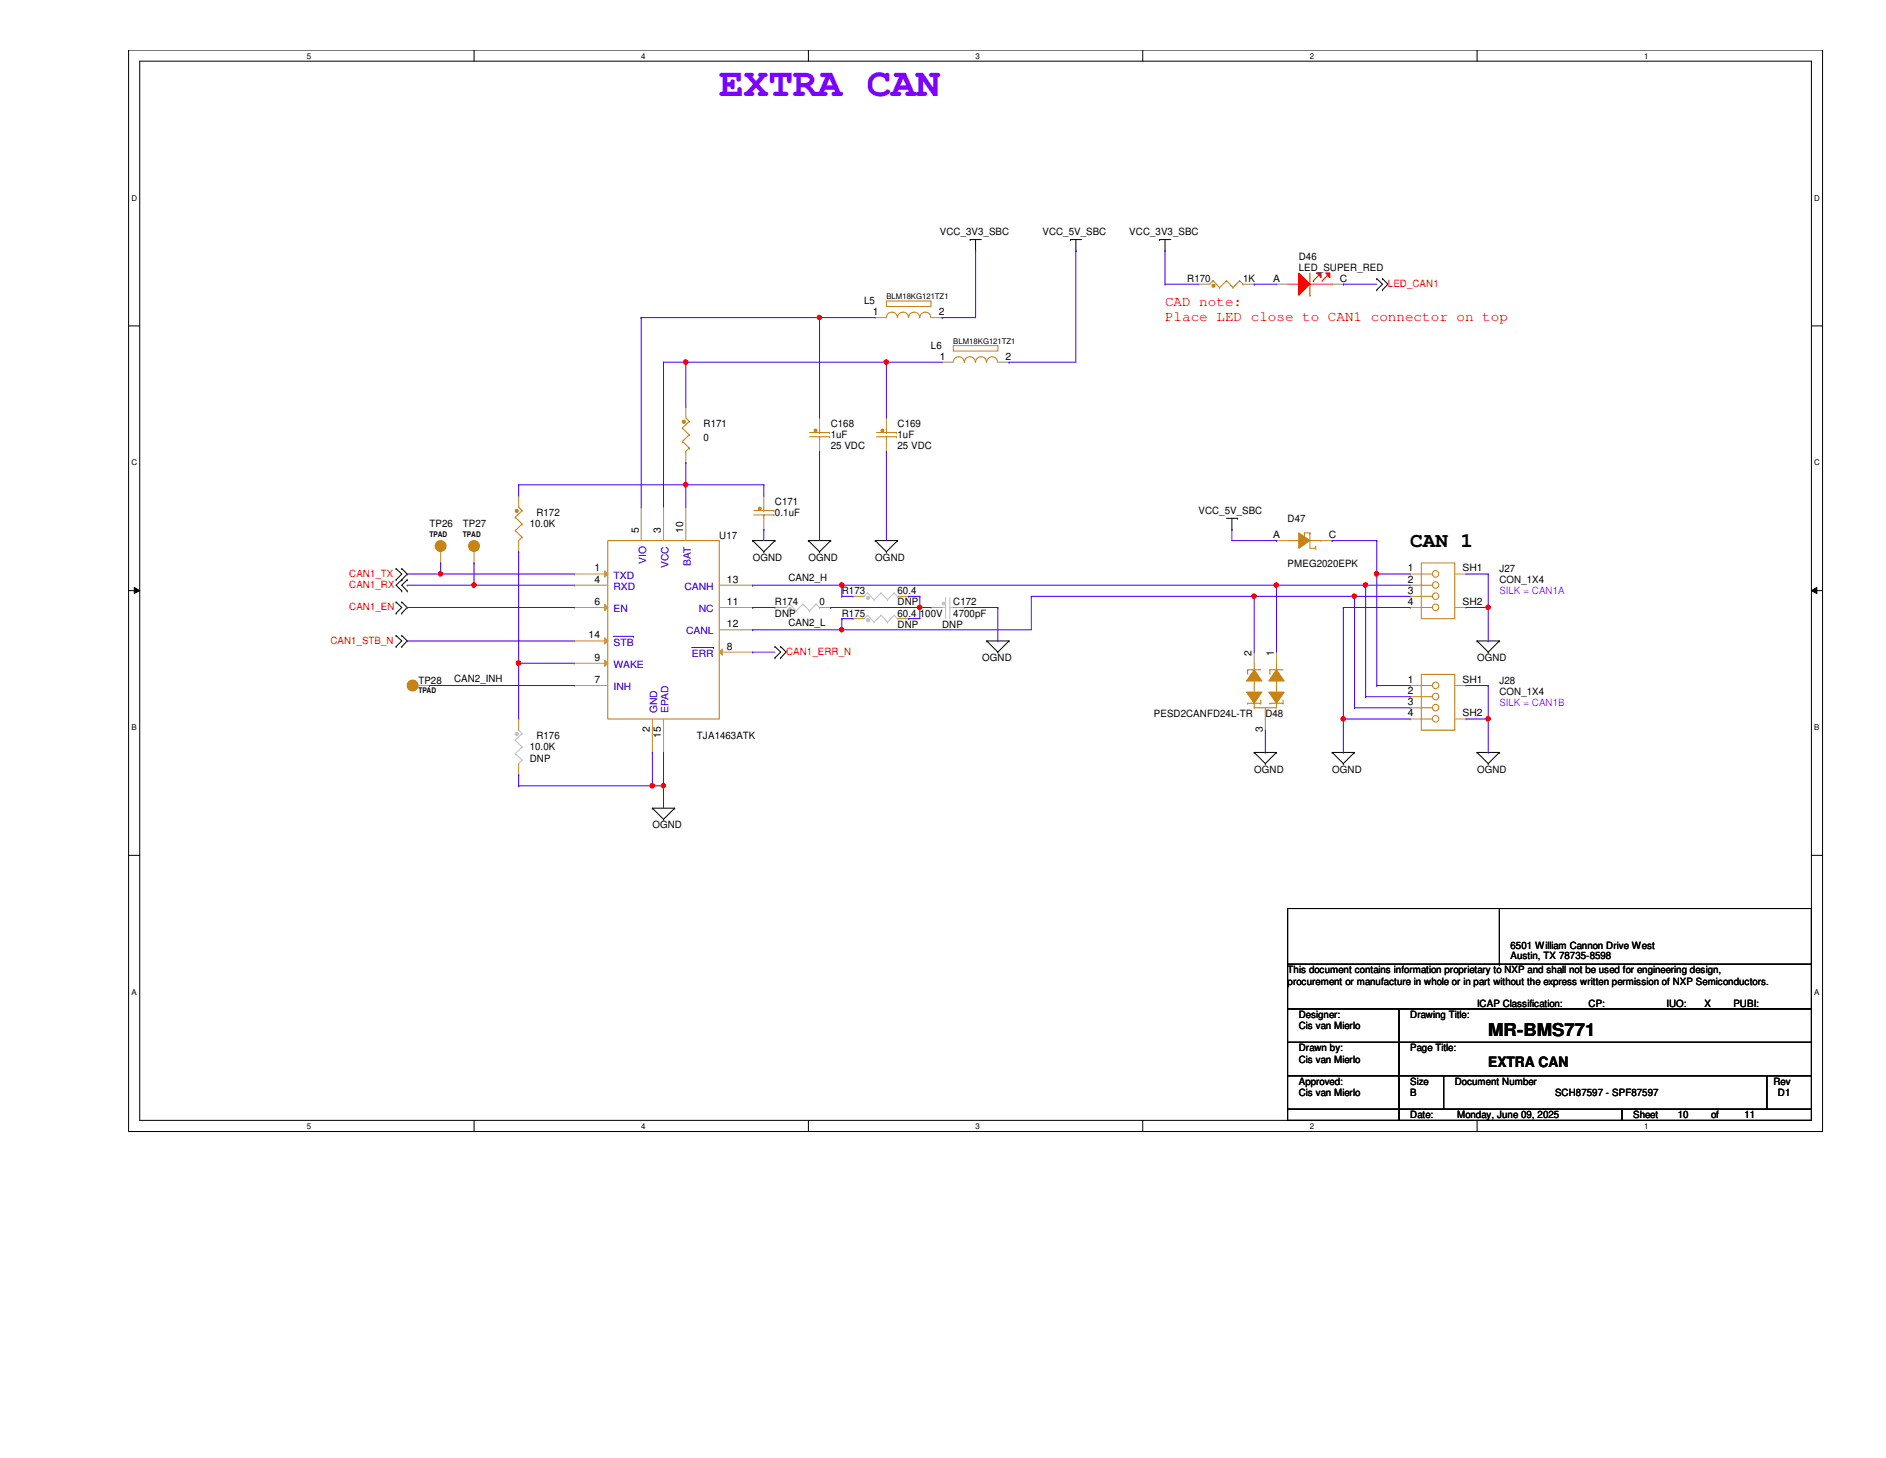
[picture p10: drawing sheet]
<svg xmlns="http://www.w3.org/2000/svg" width="279mm" height="216mm" viewBox="0 0 279 216" stroke-linecap="round" stroke-linejoin="round" font-family="sans-serif">
<path d="M19.1 7.4h250.9v160.2h-250.9zM20.7 9.1h247.7v156.8h-247.7z" fill="none" stroke="#000" stroke-width=".15"/>
<g fill="#fff">
<path d="M45.5 7.6h.6v1.3h-.6z"/>
<path d="M45.5 166.1h.6v1.3h-.6z"/>
</g>
<path d="M70.2 7.4v1.7M70.2 165.9v1.7" fill="none" stroke="#000" stroke-width=".15"/>
<g fill="#fff">
<path d="M95 7.6h.6v1.3h-.6z"/>
<path d="M95 166.1h.6v1.3h-.6z"/>
</g>
<path d="M119.8 7.4v1.7M119.8 165.9v1.7" fill="none" stroke="#000" stroke-width=".15"/>
<g fill="#fff">
<path d="M144.5 7.6h.6v1.3h-.6z"/>
<path d="M144.5 166.1h.6v1.3h-.6z"/>
</g>
<path d="M169.3 7.4v1.7M169.3 165.9v1.7" fill="none" stroke="#000" stroke-width=".15"/>
<g fill="#fff">
<path d="M194.1 7.6h.5v1.3h-.5z"/>
<path d="M194.1 166.1h.5v1.3h-.5z"/>
</g>
<path d="M218.8 7.4v1.7M218.8 165.9v1.7" fill="none" stroke="#000" stroke-width=".15"/>
<g fill="#fff">
<path d="M243.6 7.6h.6v1.3h-.6z"/>
<path d="M243.6 166.1h.6v1.3h-.6z"/>
<path d="M19.5 28.7h.8v1.3h-.8z"/>
<path d="M268.8 28.7h.8v1.3h-.8z"/>
<path d="M19.5 67.9h.8v1.3h-.8z"/>
<path d="M268.8 67.9h.8v1.3h-.8z"/>
</g>
<path d="M19.1 48.3h1.6M268.4 48.3h1.6" fill="none" stroke="#000" stroke-width=".15"/>
<g fill="#fff">
<path d="M19.5 107.1h.7v1.3h-.7z"/>
<path d="M268.8 107.1h.7v1.3h-.7z"/>
</g>
<path d="M19.1 87.5h1.6M19.9 87l.8 .5-.8 .4zM268.4 87.5l.8-.5v.9zM268.4 87.5h1.6" fill="none" stroke="#000" stroke-width=".15"/>
<path d="M19.9 87l.8 .5-.8 .4zM268.4 87.5l.8-.5v.9z" fill="#000"/>
<g fill="#fff">
<path d="M19.5 146.3h.7v1.3h-.7z"/>
<path d="M268.8 146.3h.7v1.3h-.7z"/>
</g>
<g fill="none" stroke="#000" stroke-width=".15">
<path d="M143.7 35.5h.1M143.7 35.5h1.7M144.5 37.1h.1M144.5 35.5v1.6M158.6 35.5h.1M158.6 35.5h1.6M159.4 37.1h.1M159.4 35.5v1.6M171.8 35.5h.1M171.8 35.5h1.6M172.6 37.1h.1M172.6 35.5v1.6"/>
<path d="M204 41.3h.1M204 42.9h.1M204 41.3l.8 .8-.8 .8M204.8 41.3h.1M204.8 42.9h.1M204.8 41.3l.8 .8-.8 .8M181.7 76.7h1.6M182.5 78.4h.1M182.5 76.7v1.7M183.3 76.7h.1M58.7 89.2h.1M58.7 90.8h.1"/>
<path d="M58.7 94.1h.1M58.7 95.8h.1M58.7 84.2h.1M58.7 85.9h.1M58.7 89.2l.8 .8-.8 .8M58.7 94.1l.8 .8-.8 .9M58.7 84.2l.8 .8-.8 .9M59.5 90.8h.1M59.5 89.2h.1M59.5 87.5h.1M59.5 85.9h.1M59.5 95.8h.1"/>
<path d="M59.5 94.1h.1M59.5 84.2h.1M59.5 89.2l.8 .8-.8 .8M59.5 85.9l-.8 .8 .8 .8M59.5 94.1l.8 .8-.8 .9M59.5 84.2l.8 .8-.8 .9M60.3 87.5h.1M60.3 85.9h.1M60.3 85.9l-.8 .8 .8 .8M111.5 80.1h.1M111.5 80.1h3.3M111.5 80.1l1.7 1.6"/>
<path d="M113.2 81.7h.1M114.8 80.1h.1M114.8 95.8h.1M114.8 97.4h.1M114.8 80.1l-1.6 1.6M114.8 95.8l.9 .8-.9 .8M115.7 95.8h.1M115.7 97.4h.1M115.7 95.8l.8 .8-.8 .8M119.8 80.1h.1M119.8 80.1h3.3M119.8 80.1l1.6 1.6"/>
<path d="M121.4 81.7h.1M123.1 80.1h.1M123.1 80.1l-1.7 1.6M129.7 80.1h.1M129.7 80.1h3.3M129.7 80.1l1.6 1.6M131.3 81.7h.1M133 80.1h.1M133 80.1l-1.7 1.6M146.2 94.9h.1M146.2 94.9h3.3M146.2 94.9l1.6 1.7"/>
<path d="M147.8 96.6h.1M149.5 94.9h.1M149.5 94.9l-1.7 1.7M218.8 94.9h.1M218.8 94.9h3.3M218.8 94.9l1.7 1.7M220.5 96.6h.1M222.1 94.9h.1M222.1 94.9l-1.6 1.7M96.6 119.7h.1M96.6 119.7h3.3M96.6 119.7l1.7 1.6"/>
<path d="M99.9 119.7h.1M99.9 119.7l-1.6 1.6M185.8 111.4h.1M185.8 111.4h3.3M185.8 111.4l1.7 1.7M187.5 113.1h.1M189.1 111.4h.1M189.1 111.4l-1.6 1.7M197.4 111.4h.1M197.4 111.4h3.3M197.4 111.4l1.6 1.7M199 113.1h.1"/>
<path d="M200.7 111.4h.1M200.7 111.4l-1.7 1.7M218.8 111.4h.1M218.8 111.4h3.3M218.8 111.4l1.7 1.7M220.5 113.1h.1M222.1 111.4h.1M222.1 111.4l-1.6 1.7M19.1 126.7h1.6M98.3 121.3h.1M190.8 134.5h77.6v8.3h-77.6zM222.1 134.5v8.3"/>
<path d="M268.4 126.7h1.6M190.8 149.4h16.5v4.9h-16.5zM190.8 154.3h16.5v5h-16.5zM190.8 159.3h16.5v5h-16.5zM190.8 142.8h77.6v6.6h-77.6zM207.3 149.4h61.1v4.9h-61.1zM207.3 154.3h61.1v5h-61.1zM207.3 159.3h6.6v5h-6.6zM213.9 159.3h47.8v5h-47.8zM222.1 142.8h.1M261.7 159.3h6.7v5h-6.7zM190.8 164.3h16.5v1.6h-16.5z"/>
<path d="M207.3 164.3h33v1.6h-33zM240.3 164.3h28.1v1.6h-28.1z"/>
</g>
<path d="M193.3 78.9h.1M193.3 78.9h.8M194.1 78.9h.1M194.1 78.9v2.3h.8M190.8 80.1h1.6M192.4 80.1h.1M194.1 80.1h1.6M194.9 81.2h.1M195.7 80.1h.1" fill="none" stroke="#cc8006" stroke-width=".15"/>
<path d="M192.4 78.9l1.7 1.2-1.7 1.1z" fill-rule="evenodd" fill="#cc8006"/>
<path d="M192.4 78.9l1.7 1.2-1.7 1.1zM193.3 79.2h.1M193.3 78.9v.3M194.9 80.9h.1M194.9 80.9v.3" fill="none" stroke="#cc8006" stroke-width=".15"/>
<path d="M189.1 80.1h.1M189.1 80.1h1.7M195.7 80.1h1.7M197.4 80.1h.1" fill="none" stroke="#a84" stroke-width=".15"/>
<path d="M117 89.4h.1M117 89.4l-.5 .6M117 89.4l.9 1.1M117.9 90.5h.1M119 89.4h.1M119 89.4l-1.1 1.1M119 89.4l.9 1.1M119.9 90.5h.1M120.9 89.4h.1M120.9 89.4l-1 1.1M120.9 89.4l.5 .6M121.4 90h.1" fill="none" stroke="#c0c0c0" stroke-width=".15"/>
<path d="M116.9 90h.3l.1 .2-.1 .1-.2 .1-.1-.1z" fill-rule="evenodd" fill="#c0c0c0"/>
<path d="M116.9 90h.3l.1 .2-.1 .1-.2 .1-.1-.1z" fill="none" stroke="#c0c0c0" stroke-width=".15"/>
<path d="M114.8 90h.1M114.8 90h1.7M121.4 90h1.7M123.1 90h.1" fill="none" stroke="#a84" stroke-width=".15"/>
<path d="M129.8 64.7h3M129.8 64h3M131.3 64.7h.1M131.3 64.7v.5M132.8 64.7h.1M132.8 64h.1" fill="none" stroke="#cc8006" stroke-width=".15"/>
<path d="M130.6 63.6h.3v.2v.1l-.2 .1-.1-.1z" fill-rule="evenodd" fill="#cc8006"/>
<g fill="none" stroke="#cc8006" stroke-width=".15">
<path d="M130.6 63.6h.3v.2v.1l-.2 .1-.1-.1zM131.3 64h.1M131.3 63.5v.5M210.6 99.9h4.9v8.2h-4.9zM210.6 101.5h1.6M210.6 103.2h1.6M210.6 104.8h1.6M210.6 106.5h1.6M212.2 101.5h.1M212.2 103.2h.1M212.2 104.8h.1M212.2 106.5h.1"/>
<circle cx="212.7" cy="101.5" r=".48"/>
<circle cx="212.7" cy="103.1" r=".48"/>
<circle cx="212.7" cy="104.8" r=".48"/>
<circle cx="212.7" cy="106.4" r=".48"/>
</g>
<g fill="none" stroke="#a84" stroke-width=".15">
<path d="M131.3 61.9h.1M131.3 66.8h.1M131.3 61.9v1.6M131.3 65.2v1.6M208.9 101.5h.1M208.9 103.2h.1M208.9 104.8h.1M208.9 106.5h.1M208.9 101.5h1.7M208.9 103.2h1.7M208.9 104.8h1.7M208.9 106.5h1.7"/>
<path d="M215.5 101.5h1.7M215.5 106.5h1.7M217.2 101.5h.1M217.2 106.5h.1"/>
</g>
<path d="M76.3 109.6h.1M76.3 111.6h.1M76.3 109.6l1 1M76.3 111.6l1 1M76.8 113.1h.1M76.8 108.1l.5 .5M77.3 108.6h.1M77.3 110.6h.1M77.3 112.6h.1M77.3 108.6l-1 1M77.3 110.6l-1 1M77.3 112.6l-.5 .5" fill="none" stroke="#c0c0c0" stroke-width=".15"/>
<path d="M76.4 108.5h.3l.1 .2-.1 .1-.2 .1-.1-.1z" fill-rule="evenodd" fill="#c0c0c0"/>
<path d="M76.4 108.5h.3l.1 .2-.1 .1-.2 .1-.1-.1z" fill="none" stroke="#c0c0c0" stroke-width=".15"/>
<path d="M76.8 106.5h.1M76.8 114.7h.1M76.8 106.5v1.6M76.8 113.1v1.6" fill="none" stroke="#a84" stroke-width=".15"/>
<path d="M179.7 41.6h.1M179.7 41.6l-.5 .5M179.7 41.6l1 1M180.7 42.6h.1M181.7 41.6h.1M181.7 41.6l-1 1M181.7 41.6l1 1M182.7 42.6h.1M183.6 41.6h.1M183.6 41.6l-.9 1M183.6 41.6l.6 .5M184.2 42.1h.1" fill="none" stroke="#cc8006" stroke-width=".15"/>
<path d="M179.6 42.1h.3l.1 .2-.1 .2h-.2h-.1z" fill-rule="evenodd" fill="#cc8006"/>
<path d="M131.3 44.6h6.6v.8h-6.6zM131.3 47a.8 .8 0 0 1 .8-.8 .8 .8 0 0 1 .8 .8M133 47a.8 .8 0 0 1 .8-.8 .8 .8 0 0 1 .8 .8M134.6 47a.8 .8 0 0 1 .8-.8 .8 .8 0 0 1 .8 .8M136.3 47a.8 .8 0 0 1 .8-.8 .8 .8 0 0 1 .8 .8M179.6 42.1h.3l.1 .2-.1 .2h-.2h-.1zM90 80.1h16.6v26.4h-16.6z" fill="none" stroke="#cc8006" stroke-width=".15"/>
<path d="M129.7 47h.1M129.7 47h1.6M137.9 47h1.7M139.6 47h.1M177.5 42.1h.1M177.5 42.1h1.7M184.2 42.1h1.6M185.8 42.1h.1" fill="none" stroke="#a84" stroke-width=".15"/>
<path d="M89.6 84.5l.4 .5-.4 .5z" fill="#a84"/>
<path d="M95 75.1h.1M95 75.1v5M98.3 75.1h.1M98.3 75.1v5M85.1 85h.1M85.1 86.7h.1M85.1 85h4.9M85.1 86.7h4.9M89.6 84.5l.4 .5-.4 .5zM96.6 111.4h.1M96.6 106.5v4.9" fill="none" stroke="#a84" stroke-width=".15"/>
<path d="M89.6 89.5l.4 .5-.4 .4z" fill="#a84"/>
<path d="M85.1 90h.1M85.1 90h4.9M89.6 89.5l.4 .5-.4 .4zM85.1 101.5h.1M85.1 101.5h4.9" fill="none" stroke="#a84" stroke-width=".15"/>
<path d="M106.6 96.6l.4-.5v.9z" fill="#a84"/>
<path d="M106.6 96.6l.4-.5v.9zM106.6 96.6h4.9M111.5 96.6h.1" fill="none" stroke="#a84" stroke-width=".15"/>
<path d="M102.5 95.9h3.2M105.7 95.9h.1" fill="none" stroke="#00c" stroke-width=".15"/>
<path d="M89.6 97.7l.4 .5-.4 .5z" fill="#a84"/>
<path d="M101.6 75.1h.1M101.6 75.1v5M85.1 98.2h.1M85.1 98.2h4.9M89.6 97.7l.4 .5-.4 .5zM106.6 90h4.9M106.6 93.3h4.9M106.6 86.7h4.9M111.5 90h.1M111.5 93.3h.1M111.5 86.7h.1" fill="none" stroke="#a84" stroke-width=".15"/>
<path d="M89.6 94.4l.4 .5-.4 .5z" fill="#a84"/>
<path d="M85.1 94.9h.1M85.1 94.9h4.9M89.6 94.4l.4 .5-.4 .5zM98.3 111.4h.1M98.3 106.5v4.9" fill="none" stroke="#a84" stroke-width=".15"/>
<path d="M90.9 94.2h3M93.9 94.2h.1" fill="none" stroke="#00c" stroke-width=".15"/>
<path d="M188.1 99.2h.1M188.1 99.2h2M189.1 99.2h.1M189.1 98.2v1" fill="none" stroke="#cc8006" stroke-width=".15"/>
<path d="M189.1 99.2l1.1 1.6h-2.2z" fill-rule="evenodd" fill="#cc8006"/>
<path d="M184.8 99.2h.1M184.8 99.2h2M189.1 99.2l1.1 1.6h-2.2zM189.1 99.9v3.3M189.1 103.2h.1" fill="none" stroke="#cc8006" stroke-width=".15"/>
<path d="M185.8 99.2l1.1 1.6h-2.2z" fill-rule="evenodd" fill="#cc8006"/>
<path d="M185.8 99.2l1.1 1.6h-2.2zM185.8 99.2h.1M185.8 98.2v1M185.8 99.9v3.3M185.8 103.2h.1M185.8 104.8h.1M185.8 104.8h3.3M187.5 106.5h.1M187.5 104.8v1.7" fill="none" stroke="#cc8006" stroke-width=".15"/>
<path d="M188 102.5h2.2l-1.1 1.6z" fill-rule="evenodd" fill="#cc8006"/>
<path d="M188 102.5h2.2l-1.1 1.6z" fill="none" stroke="#cc8006" stroke-width=".15"/>
<path d="M184.7 102.5h2.2l-1.1 1.6z" fill-rule="evenodd" fill="#cc8006"/>
<g fill="none" stroke="#cc8006" stroke-width=".15">
<path d="M184.8 99.7h.1M184.8 99.2v.5M188.1 99.7h.1M188.1 99.2v.5M184.7 102.5h2.2l-1.1 1.6zM184.8 104.1h.1M184.8 104.1h2M185.8 103.2h.1M185.8 103.2v1.6M186.8 104.1h.1M186.8 103.7v.4M188.1 104.1h.1"/>
<path d="M188.1 104.1h2M189.1 103.2h.1M189.1 103.2v1.6M190.1 104.1h.1M190.1 103.7v.4"/>
</g>
<path d="M185.8 96.6h.1M185.8 96.6v1.6M189.1 96.6h.1M189.1 96.6v1.6M187.5 108.1h.1M187.5 106.5v1.6" fill="none" stroke="#a84" stroke-width=".15"/>
<circle cx="65.3" cy="80.9" r=".81" fill="#cc8006"/>
<g fill="none" stroke="#cc8006" stroke-width=".15">
<path d="M210.6 83.4h4.9v8.2h-4.9zM210.6 85h1.6M210.6 86.7h1.6M210.6 88.3h1.6M210.6 90h1.6M212.2 85h.1M212.2 86.7h.1M212.2 88.3h.1M212.2 90h.1"/>
<circle cx="65.3" cy="80.9" r=".81"/>
<circle cx="212.7" cy="85" r=".48"/>
<circle cx="212.7" cy="86.6" r=".48"/>
<circle cx="212.7" cy="88.3" r=".48"/>
<circle cx="212.7" cy="89.9" r=".48"/>
</g>
<g fill="none" stroke="#a84" stroke-width=".15">
<path d="M65.3 83.4h.1M65.3 81.7v1.7M208.9 85h.1M208.9 86.7h.1M208.9 88.3h.1M208.9 90h.1M208.9 85h1.7M208.9 86.7h1.7M208.9 88.3h1.7M208.9 90h1.7M215.5 85h1.7M215.5 90h1.7"/>
<path d="M217.2 85h.1M217.2 90h.1"/>
</g>
<path d="M128.5 91.1h.1M128.5 91.1l-.5 .5M128.5 91.1l1 1M129.5 92.1h.1M130.5 91.1h.1M130.5 91.1l-1 1M130.5 91.1l1 1M131.5 92.1h.1M132.5 91.1h.1M132.5 91.1l-1 1M132.5 91.1l.5 .5M133 91.6h.1" fill="none" stroke="#c0c0c0" stroke-width=".15"/>
<path d="M128.4 91.7h.3l.1 .1-.1 .2-.1 .1-.2-.1z" fill-rule="evenodd" fill="#c0c0c0"/>
<path d="M128.4 91.7h.3l.1 .1-.1 .2-.1 .1-.2-.1zM140.1 91.4h.1M140.1 88.5v2.9M140.7 91.4h.1M140.7 90h.1M140.7 88.5v2.9M140.7 90h.5" fill="none" stroke="#c0c0c0" stroke-width=".15"/>
<path d="M126.4 91.6h.1M126.4 91.6h1.6M133 91.6h1.6M134.6 91.6h.1" fill="none" stroke="#a84" stroke-width=".15"/>
<path d="M139.6 89.2h.4v.2v.1l-.2 .1-.2-.1z" fill-rule="evenodd" fill="#c0c0c0"/>
<path d="M139.6 90h.5M139.6 89.2h.4v.2v.1l-.2 .1-.2-.1zM140.1 90h.1" fill="none" stroke="#c0c0c0" stroke-width=".15"/>
<path d="M139.6 53.6h.1M139.6 53.6h1.6M147.8 53.6h1.7M149.5 53.6h.1M137.9 90h.1M137.9 90h1.7M141.2 90h1.7M142.9 90h.1" fill="none" stroke="#a84" stroke-width=".15"/>
<path d="M141.2 51.2h6.6v.8h-6.6zM141.2 53.6a.8 .8 0 0 1 .8-.8 .8 .8 0 0 1 .8 .8M142.9 53.6a.8 .8 0 0 1 .8-.8 .8 .8 0 0 1 .8 .8M144.5 53.6a.8 .8 0 0 1 .8-.8 .8 .8 0 0 1 .8 .8M146.2 53.6a.8 .8 0 0 1 .8-.8 .8 .8 0 0 1 .8 .8M119.9 64.7h3M119.9 64h3M121.4 64.7h.1M121.4 64.7v.5M122.9 64.7h.1M122.9 64h.1" fill="none" stroke="#cc8006" stroke-width=".15"/>
<path d="M120.7 63.6h.3v.2v.1l-.2 .1-.1-.1z" fill-rule="evenodd" fill="#cc8006"/>
<g fill="none" stroke="#cc8006" stroke-width=".15">
<path d="M101.1 63.4h.1M101.1 65.4h.1M101.1 63.4l1 1M101.1 65.4l1 .9M101.6 66.8h.1M101.6 61.9l.5 .5M102.1 62.4h.1M102.1 64.4h.1M102.1 66.3h.1M102.1 62.4l-1 1M102.1 64.4l-1 1M102.1 66.3l-.5 .5"/>
<path d="M120.7 63.6h.3v.2v.1l-.2 .1-.1-.1zM121.4 64h.1M121.4 63.5v.5"/>
</g>
<path d="M121.4 61.9h.1M121.4 66.8h.1M121.4 61.9v1.6M121.4 65.2v1.6" fill="none" stroke="#a84" stroke-width=".15"/>
<path d="M101.2 62.3h.3l.1 .1-.1 .2-.2 .1-.1-.1z" fill-rule="evenodd" fill="#cc8006"/>
<path d="M101.2 62.3h.3l.1 .1-.1 .2-.2 .1-.1-.1z" fill="none" stroke="#cc8006" stroke-width=".15"/>
<path d="M101.6 60.2h.1M101.6 68.5h.1M101.6 60.2v1.7M101.6 66.8v1.7" fill="none" stroke="#a84" stroke-width=".15"/>
<path d="M128.5 87.8h.1M128.5 87.8l-.5 .5M128.5 87.8l1 1M129.5 88.8h.1M130.5 87.8h.1M130.5 87.8l-1 1M130.5 87.8l1 1M131.5 88.8h.1M132.5 87.8h.1M132.5 87.8l-1 1M132.5 87.8l.5 .5M133 88.3h.1" fill="none" stroke="#c0c0c0" stroke-width=".15"/>
<path d="M128.4 88.4h.3l.1 .1-.1 .2-.1 .1-.2-.1z" fill-rule="evenodd" fill="#c0c0c0"/>
<path d="M128.4 88.4h.3l.1 .1-.1 .2-.1 .1-.2-.1z" fill="none" stroke="#c0c0c0" stroke-width=".15"/>
<path d="M126.4 88.3h.1M126.4 88.3h1.6M133 88.3h1.6M134.6 88.3h.1" fill="none" stroke="#a84" stroke-width=".15"/>
<circle cx="61.1" cy="101.5" r=".81" fill="#cc8006"/>
<circle cx="61.1" cy="101.5" r=".81" fill="none" stroke="#cc8006" stroke-width=".15"/>
<path d="M62 101.5h1.6M63.6 101.5h.1" fill="none" stroke="#a84" stroke-width=".15"/>
<path d="M192.4 40.4l1.7 1.7-1.7 1.6z" fill="#f00"/>
<path d="M192.4 40.4l1.7 1.7-1.7 1.6z" fill="none" stroke="#f00" stroke-width=".15"/>
<path d="M195 40.4h.7v.7z" fill="#f00"/>
<path d="M195 40.4h.7v.7z" fill="none" stroke="#f00" stroke-width=".15"/>
<path d="M196.4 40.4h.6v.7z" fill="#f00"/>
<path d="M190.8 42.1h1.6M192.4 42.1h.1M194.1 43.7h.1M194.1 40.4v3.3M194.1 42.1h3.3M194.6 41.6h.1M195.4 40.8l-.8 .8M195.9 41.6h.1M196.4 40.4h.6v.7zM196.7 40.8l-.8 .8M197.4 42.1h.1" fill="none" stroke="#f00" stroke-width=".15"/>
<path d="M189.1 42.1h.1M189.1 42.1h1.7M197.4 42.1h1.6M199 42.1h.1" fill="none" stroke="#a84" stroke-width=".15"/>
<circle cx="70.2" cy="80.9" r=".81" fill="#cc8006"/>
<g fill="none" stroke="#cc8006" stroke-width=".15">
<path d="M76.3 76.6h.1M76.3 78.6h.1M76.3 76.6l1 1M76.3 78.6l1 .9M76.8 75.1l.5 .5M77.3 75.6h.1M77.3 77.6h.1M77.3 79.5h.1M77.3 75.6l-1 1M77.3 77.6l-1 1M77.3 79.5l-.5 .6M76.8 80.1h.1"/>
<circle cx="70.2" cy="80.9" r=".81"/>
</g>
<path d="M70.2 83.4h.1M70.2 81.7v1.7" fill="none" stroke="#a84" stroke-width=".15"/>
<path d="M76.4 75.5h.3l.1 .1-.1 .2-.2 .1-.1-.1z" fill-rule="evenodd" fill="#cc8006"/>
<path d="M76.4 75.5h.3l.1 .1-.1 .2-.2 .1-.1-.1zM111.7 76.2h2.9M111.7 75.6h2.9M113.2 76.2h.1M113.2 76.2v.5M114.6 76.2h.1M114.6 75.6h.1" fill="none" stroke="#cc8006" stroke-width=".15"/>
<path d="M76.8 73.4h.1M76.8 73.4v1.7M76.8 81.7h.1M76.8 80.1v1.6" fill="none" stroke="#a84" stroke-width=".15"/>
<path d="M112.4 75.2h.3l.1 .1-.1 .2-.1 .1-.2-.1z" fill-rule="evenodd" fill="#cc8006"/>
<path d="M112.4 75.2h.3l.1 .1-.1 .2-.1 .1-.2-.1zM113.2 75.6h.1M113.2 75.1v.5" fill="none" stroke="#cc8006" stroke-width=".15"/>
<path d="M113.2 73.4h.1M113.2 78.4h.1M113.2 73.4v1.7M113.2 76.7v1.7" fill="none" stroke="#a84" stroke-width=".15"/>
<path d="M60.3 90h.1M60.3 86.7h.1M60.3 90h24.8M60.3 86.7h24.8M70.2 83.4h.1M70.2 86.7h.1M70.2 83.4v3.3M111.5 96.6h.1M111.5 96.6h3.3" fill="none" stroke="#4200ff" stroke-width=".15"/>
<circle cx="70.2" cy="86.6" r=".32" fill="#f00"/>
<circle cx="70.2" cy="86.6" r=".32" fill="none" stroke="#f00" stroke-width=".15"/>
<path d="M60.3 94.9h.1M60.3 85h.1M60.3 94.9h24.8M60.3 85h24.8M65.3 83.4h.1M65.3 85h.1M65.3 83.4v1.6" fill="none" stroke="#4200ff" stroke-width=".15"/>
<circle cx="65.3" cy="85" r=".32" fill="#f00"/>
<circle cx="65.3" cy="85" r=".32" fill="none" stroke="#f00" stroke-width=".15"/>
<path d="M111.5 86.7h.1M111.5 86.7h77.6M189.1 86.7h.1" fill="none" stroke="#4200ff" stroke-width=".15"/>
<circle cx="124.7" cy="86.6" r=".32" fill="#f00"/>
<circle cx="124.7" cy="86.6" r=".32" fill="none" stroke="#f00" stroke-width=".15"/>
<circle cx="189.1" cy="86.6" r=".32" fill="#f00"/>
<circle cx="189.1" cy="86.6" r=".32" fill="none" stroke="#f00" stroke-width=".15"/>
<path d="M124.7 86.7h.1M124.7 86.7v1.6M189.1 86.7h.1M189.1 86.7h13.2M189.1 86.7v9.9M202.3 86.7h.1M202.3 86.7v16.5" fill="none" stroke="#4200ff" stroke-width=".15"/>
<circle cx="202.3" cy="86.6" r=".32" fill="#f00"/>
<circle cx="202.3" cy="86.6" r=".32" fill="none" stroke="#f00" stroke-width=".15"/>
<g fill="none" stroke="#4200ff" stroke-width=".15">
<path d="M124.7 88.3h.1M124.7 88.3h1.7M152.8 88.3h.1M152.8 88.3h47.9M152.8 88.3v5M185.8 88.3h.1M185.8 88.3v8.3M202.3 86.7h.1M202.3 86.7h6.6M63.6 101.5h.1M63.6 101.5h21.5M202.3 103.2h.1"/>
<path d="M202.3 103.2h6.6"/>
</g>
<circle cx="185.8" cy="88.3" r=".32" fill="#f00"/>
<circle cx="185.8" cy="88.3" r=".32" fill="none" stroke="#f00" stroke-width=".15"/>
<path d="M200.7 88.3h.1M200.7 88.3h8.2M200.7 88.3v16.5" fill="none" stroke="#4200ff" stroke-width=".15"/>
<circle cx="200.6" cy="88.3" r=".32" fill="#f00"/>
<circle cx="200.6" cy="88.3" r=".32" fill="none" stroke="#f00" stroke-width=".15"/>
<path d="M111.5 93.3h.1M111.5 93.3h41.3M124.7 91.6h.1M124.7 93.3h.1M124.7 91.6v1.7M124.7 91.6h1.7" fill="none" stroke="#4200ff" stroke-width=".15"/>
<circle cx="124.7" cy="93.2" r=".32" fill="#f00"/>
<circle cx="124.7" cy="93.2" r=".32" fill="none" stroke="#f00" stroke-width=".15"/>
<path d="M95 47h.1M95 47h34.7M95 47v28.1M121.4 47h.1M121.4 47v14.9M199 42.1h.1M199 42.1h5M200.7 104.8h.1M200.7 104.8h8.2" fill="none" stroke="#4200ff" stroke-width=".15"/>
<circle cx="121.4" cy="47" r=".32" fill="#f00"/>
<circle cx="121.4" cy="47" r=".32" fill="none" stroke="#f00" stroke-width=".15"/>
<path d="M98.3 53.6h.1M98.3 53.6h33M98.3 53.6v21.5M101.6 53.6h.1M101.6 53.6v6.6" fill="none" stroke="#4200ff" stroke-width=".15"/>
<circle cx="131.3" cy="53.6" r=".32" fill="#f00"/>
<circle cx="131.3" cy="53.6" r=".32" fill="none" stroke="#f00" stroke-width=".15"/>
<circle cx="101.6" cy="53.6" r=".32" fill="#f00"/>
<circle cx="101.6" cy="53.6" r=".32" fill="none" stroke="#f00" stroke-width=".15"/>
<path d="M131.3 53.6h.1M131.3 53.6v8.3M131.3 53.6h8.3M185.8 42.1h.1M185.8 42.1h3.3M197.4 80.1h.1M197.4 80.1h6.6M204 80.1h.1M204 85h.1M204 80.1v21.4" fill="none" stroke="#4200ff" stroke-width=".15"/>
<circle cx="203.9" cy="85" r=".32" fill="#f00"/>
<circle cx="203.9" cy="85" r=".32" fill="none" stroke="#f00" stroke-width=".15"/>
<path d="M76.8 71.8h.1M101.6 68.5h.1M101.6 68.5v3.3h-24.8M204 85h.1M204 85h4.9M204 101.5h.1M204 101.5h4.9" fill="none" stroke="#4200ff" stroke-width=".15"/>
<circle cx="101.6" cy="71.8" r=".32" fill="#f00"/>
<circle cx="101.6" cy="71.8" r=".32" fill="none" stroke="#f00" stroke-width=".15"/>
<path d="M76.8 71.8h.1M76.8 71.8v1.6M101.6 71.8h.1M101.6 71.8v3.3M101.6 71.8h11.6M113.2 71.8h.1M113.2 71.8v1.6M76.8 81.7h.1M76.8 81.7v16.5" fill="none" stroke="#4200ff" stroke-width=".15"/>
<circle cx="76.8" cy="98.2" r=".32" fill="#f00"/>
<circle cx="76.8" cy="98.2" r=".32" fill="none" stroke="#f00" stroke-width=".15"/>
<path d="M76.8 98.2h.1M76.8 98.2h8.3M76.8 98.2v8.3M134.6 88.3h.1M134.6 88.3h1.7M136.3 88.3h.1M136.3 88.3v1.7" fill="none" stroke="#4200ff" stroke-width=".15"/>
<circle cx="136.2" cy="89.9" r=".32" fill="#f00"/>
<circle cx="136.2" cy="89.9" r=".32" fill="none" stroke="#f00" stroke-width=".15"/>
<g fill="none" stroke="#4200ff" stroke-width=".15">
<path d="M113.2 78.4h.1M113.2 78.4v1.7M121.4 66.8h.1M121.4 66.8v13.3M131.3 66.8h.1M131.3 66.8v13.3M111.5 90h.1M111.5 90h3.3M123.1 90h.1M123.1 90h14.8M134.6 91.6h.1M136.3 90h.1"/>
<path d="M136.3 90v1.6h-1.7M199 90h.1M199 90v16.5M199 106.5h.1M199 106.5h9.9"/>
</g>
<circle cx="199" cy="106.4" r=".32" fill="#f00"/>
<circle cx="199" cy="106.4" r=".32" fill="none" stroke="#f00" stroke-width=".15"/>
<path d="M76.8 114.7h.1M76.8 116.4h.1M76.8 114.7v1.7M96.6 111.4h.1M96.6 111.4v5h-19.8M98.3 111.4h.1M98.3 111.4v5" fill="none" stroke="#4200ff" stroke-width=".15"/>
<circle cx="96.6" cy="116.3" r=".32" fill="#f00"/>
<circle cx="96.6" cy="116.3" r=".32" fill="none" stroke="#f00" stroke-width=".15"/>
<path d="M96.6 116.4h.1M96.6 116.4h1.7M98.3 116.4h.1M98.3 116.4v3.3" fill="none" stroke="#4200ff" stroke-width=".15"/>
<circle cx="98.3" cy="116.3" r=".32" fill="#f00"/>
<circle cx="98.3" cy="116.3" r=".32" fill="none" stroke="#f00" stroke-width=".15"/>
<path d="M199 90h.1M199 90h9.9M217.2 85h3.3M220.5 85h.1M220.5 90h.1M220.5 85v5M199 111.4h.1M199 106.5v4.9" fill="none" stroke="#4200ff" stroke-width=".15"/>
<circle cx="220.4" cy="89.9" r=".32" fill="#f00"/>
<circle cx="220.4" cy="89.9" r=".32" fill="none" stroke="#f00" stroke-width=".15"/>
<path d="M217.2 90h3.3M220.5 90h.1M220.5 94.9h.1M220.5 90v4.9M217.2 101.5h3.3M217.2 106.5h3.3M220.5 101.5h.1M220.5 106.5h.1M220.5 111.4h.1M220.5 101.5v9.9" fill="none" stroke="#4200ff" stroke-width=".15"/>
<circle cx="220.4" cy="106.4" r=".32" fill="#f00"/>
<circle cx="220.4" cy="106.4" r=".32" fill="none" stroke="#f00" stroke-width=".15"/>
<g fill="none" stroke="#4200ff" stroke-width=".15">
<path d="M144.5 37.1h.1M144.5 37.1v9.9h-4.9M159.4 37.1h.1M159.4 37.1v16.5h-9.9M172.6 37.1h.1M172.6 37.1v5M139.6 47h.1M149.5 53.6h.1M172.6 42.1h.1M172.6 42.1h4.9M182.5 78.4h.1M182.5 78.4v1.7h6.6"/>
<path d="M142.9 90h4.9M147.8 90h.1M147.8 94.9h.1M147.8 90v4.9M189.1 80.1h.1M187.5 111.4h.1M187.5 108.1v3.3"/>
</g>
<circle cx="70.2" cy="86.6" r=".32" fill="#f00"/>
<circle cx="70.2" cy="86.6" r=".32" fill="none" stroke="#f00" stroke-width=".15"/>
<circle cx="65.3" cy="85" r=".32" fill="#f00"/>
<circle cx="65.3" cy="85" r=".32" fill="none" stroke="#f00" stroke-width=".15"/>
<circle cx="124.7" cy="86.6" r=".32" fill="#f00"/>
<circle cx="124.7" cy="86.6" r=".32" fill="none" stroke="#f00" stroke-width=".15"/>
<circle cx="189.1" cy="86.6" r=".32" fill="#f00"/>
<circle cx="189.1" cy="86.6" r=".32" fill="none" stroke="#f00" stroke-width=".15"/>
<circle cx="202.3" cy="86.6" r=".32" fill="#f00"/>
<circle cx="202.3" cy="86.6" r=".32" fill="none" stroke="#f00" stroke-width=".15"/>
<circle cx="185.8" cy="88.3" r=".32" fill="#f00"/>
<circle cx="185.8" cy="88.3" r=".32" fill="none" stroke="#f00" stroke-width=".15"/>
<circle cx="200.6" cy="88.3" r=".32" fill="#f00"/>
<circle cx="200.6" cy="88.3" r=".32" fill="none" stroke="#f00" stroke-width=".15"/>
<circle cx="124.7" cy="93.2" r=".32" fill="#f00"/>
<circle cx="124.7" cy="93.2" r=".32" fill="none" stroke="#f00" stroke-width=".15"/>
<circle cx="121.4" cy="47" r=".32" fill="#f00"/>
<circle cx="121.4" cy="47" r=".32" fill="none" stroke="#f00" stroke-width=".15"/>
<circle cx="131.3" cy="53.6" r=".32" fill="#f00"/>
<circle cx="131.3" cy="53.6" r=".32" fill="none" stroke="#f00" stroke-width=".15"/>
<circle cx="101.6" cy="53.6" r=".32" fill="#f00"/>
<circle cx="101.6" cy="53.6" r=".32" fill="none" stroke="#f00" stroke-width=".15"/>
<circle cx="203.9" cy="85" r=".32" fill="#f00"/>
<circle cx="203.9" cy="85" r=".32" fill="none" stroke="#f00" stroke-width=".15"/>
<circle cx="101.6" cy="71.8" r=".32" fill="#f00"/>
<circle cx="101.6" cy="71.8" r=".32" fill="none" stroke="#f00" stroke-width=".15"/>
<circle cx="76.8" cy="98.2" r=".32" fill="#f00"/>
<circle cx="76.8" cy="98.2" r=".32" fill="none" stroke="#f00" stroke-width=".15"/>
<circle cx="136.2" cy="89.9" r=".32" fill="#f00"/>
<circle cx="136.2" cy="89.9" r=".32" fill="none" stroke="#f00" stroke-width=".15"/>
<circle cx="199" cy="106.4" r=".32" fill="#f00"/>
<circle cx="199" cy="106.4" r=".32" fill="none" stroke="#f00" stroke-width=".15"/>
<circle cx="96.6" cy="116.3" r=".32" fill="#f00"/>
<circle cx="96.6" cy="116.3" r=".32" fill="none" stroke="#f00" stroke-width=".15"/>
<circle cx="98.3" cy="116.3" r=".32" fill="#f00"/>
<circle cx="98.3" cy="116.3" r=".32" fill="none" stroke="#f00" stroke-width=".15"/>
<circle cx="220.4" cy="89.9" r=".32" fill="#f00"/>
<circle cx="220.4" cy="89.9" r=".32" fill="none" stroke="#f00" stroke-width=".15"/>
<circle cx="220.4" cy="106.4" r=".32" fill="#f00"/>
<circle cx="220.4" cy="106.4" r=".32" fill="none" stroke="#f00" stroke-width=".15"/>
<text font-size="6.1" fill="#8000ff" x="106.6" y="14.2">EXTRA CAN</text>
<text font-size="3.1" x="208.9" y="81">CAN 1</text>
<text font-size="2.6" x="220.5" y="153.5">MR-BMS771</text>
<g font-size="2.1" fill="#f00">
<text x="172.6" y="45.4">CAD note:</text>
<text x="172.6" y="47.5">Place LED close to CAN1 connector on top</text>
</g>
<text font-size="2.1" x="220.5" y="158">EXTRA CAN</text>
<g font-size="1.5">
<text x="139.2" y="34.8">VCC_3V3_SBC</text>
<text x="154.4" y="34.8">VCC_5V_SBC</text>
<text x="167.3" y="34.8">VCC_3V3_SBC</text>
<text x="175.9" y="41.8">R170</text>
<text x="184.1" y="41.8">1K</text>
<text x="188.6" y="41.7">A</text>
<text x="192.4" y="38.5">D46</text>
<text x="192.4" y="40.1">LED_SUPER_RED</text>
<text x="198.5" y="41.7">C</text>
<text x="128" y="45.1">L5</text>
<text x="129.3" y="46.7">1</text>
<text x="139.1" y="46.7">2</text>
<text x="137.9" y="51.7">L6</text>
<text x="139.2" y="53.3">1</text>
<text x="149" y="53.3">2</text>
<text x="104.2" y="63.2">R171</text>
<text x="104.2" y="65.2">0</text>
<text x="123.1" y="63.2">C168</text>
<text x="123.1" y="64.9">1uF</text>
<text x="133" y="63.2">C169</text>
<text x="133" y="64.9">1uF</text>
<text x="123.1" y="66.5">25 VDC</text>
<text x="133" y="66.5">25 VDC</text>
<text x="79.5" y="76.5">R172</text>
<text x="114.8" y="74.8">C171</text>
<text x="114.8" y="76.5">0.1uF</text>
<text x="177.5" y="76.1">VCC_5V_SBC</text>
<text x="190.8" y="77.3">D47</text>
<text x="63.6" y="78.1">TP26</text>
<text x="68.6" y="78.1">TP27</text>
<text x="78.5" y="78.1">10.0K</text>
<text x="94.6" y="78.9" transform="rotate(-90 94.6 78.9)">5</text>
<text x="97.9" y="78.9" transform="rotate(-90 97.9 78.9)">3</text>
<text x="101.2" y="78.9" transform="rotate(-90 101.2 78.9)">10</text>
<text x="106.6" y="79.8">U17</text>
<text x="111.5" y="83.1">OGND</text>
<text x="119.8" y="83.1">OGND</text>
<text x="129.7" y="83.1">OGND</text>
<text x="188.6" y="79.7">A</text>
<text x="196.8" y="79.7">C</text>
<text x="88.1" y="84.6">1</text>
<text x="88.1" y="86.3">4</text>
<text x="88.1" y="89.6">6</text>
<text x="107.7" y="89.6">11</text>
<text x="107.7" y="86.3">13</text>
<text x="114.8" y="89.7">R174</text>
<text x="116.8" y="86.1">CAN2_H</text>
<text x="121.4" y="89.7">0</text>
<text x="124.7" y="88">R173</text>
<text x="133" y="89.7">DNP</text>
<text x="133" y="88">60.4</text>
<text x="141.2" y="89.7">C172</text>
<text x="190.8" y="84">PMEG2020EPK</text>
<text x="208.6" y="84.6">1</text>
<text x="208.6" y="86.3">2</text>
<text x="208.6" y="87.9">3</text>
<text x="208.6" y="89.6">4</text>
<text x="216.7" y="84.6">SH1</text>
<text x="216.7" y="89.6">SH2</text>
<text x="222.1" y="84.7">J27</text>
<text x="222.1" y="86.4">CON_1X4</text>
<text x="87.2" y="94.5">14</text>
<text x="107.7" y="92.9">12</text>
<text x="114.8" y="91.3">DNP</text>
<text x="116.8" y="92.7">CAN2_L</text>
<text x="124.7" y="91.3">R175</text>
<text x="133" y="93">DNP</text>
<text x="133" y="91.3">60.4</text>
<text x="136.3" y="91.3">100V</text>
<text x="139.6" y="93">DNP</text>
<text x="141.2" y="91.3">4700pF</text>
<text x="62" y="101.2">TP28</text>
<text x="67.3" y="101">CAN2_INH</text>
<text x="88.1" y="101.1">7</text>
<text x="88.1" y="97.8">9</text>
<text x="107.7" y="96.2">8</text>
<text x="145.5" y="97.9">OGND</text>
<text x="185.4" y="97.1" transform="rotate(-90 185.4 97.1)">2</text>
<text x="188.7" y="97.1" transform="rotate(-90 188.7 97.1)">1</text>
<text x="208.6" y="101.1">1</text>
<text x="216.7" y="101.1">SH1</text>
<text x="218.8" y="97.9">OGND</text>
<text x="222.1" y="101.2">J28</text>
<text x="170.9" y="106.2">PESD2CANFD24L-TR</text>
<text x="187.5" y="106.2">D48</text>
<text x="208.6" y="102.8">2</text>
<text x="208.6" y="104.4">3</text>
<text x="208.6" y="106.1">4</text>
<text x="216.7" y="106.1">SH2</text>
<text x="222.1" y="102.9">CON_1X4</text>
<text x="78.5" y="111.1">10.0K</text>
<text x="78.5" y="112.8">DNP</text>
<text x="79.5" y="109.5">R176</text>
<text x="96.3" y="108.5" transform="rotate(-90 96.3 108.5)">2</text>
<text x="97.9" y="109.3" transform="rotate(-90 97.9 109.3)">15</text>
<text x="103.3" y="109.5">TJA1463ATK</text>
<text x="187.1" y="108.5" transform="rotate(-90 187.1 108.5)">3</text>
<text x="185.8" y="114.4">OGND</text>
<text x="197.4" y="114.4">OGND</text>
<text x="218.8" y="114.4">OGND</text>
<text x="96.6" y="122.7">OGND</text>
<text x="223.8" y="140.5">6501 William Cannon Drive West</text>
<text x="223.8" y="142">Austin, TX 78735-8598</text>
<text x="190.8" y="144.1">This document contains information proprietary to NXP and shall not be used for engineering design,</text>
<text x="190.8" y="145.8">procurement or manufacture in whole or in part without the express written permission of NXP Semiconductors.</text>
<text x="218.8" y="149.1">ICAP Classification:</text>
<text x="235.3" y="149.1">CP:</text>
<text x="239.5" y="149.1">____</text>
<text x="246.9" y="149.1">IUO:</text>
<text x="252.5" y="149.1">X</text>
<text x="256.8" y="149.1">PUBI:</text>
<text x="261.7" y="149.1">____</text>
<text x="192.4" y="150.7">Designer:</text>
<text x="192.4" y="155.7">Drawn by:</text>
<text x="192.4" y="152.4">Cis van Mierlo</text>
<text x="208.9" y="150.7">Drawing Title:</text>
<text x="208.9" y="155.7">Page Title:</text>
<text x="192.4" y="160.7">Approved:</text>
<text x="192.4" y="157.4">Cis van Mierlo</text>
<text x="208.9" y="160.7">Size</text>
<text x="215.5" y="160.7">Document Number</text>
<text x="262.7" y="160.7">Rev</text>
<text x="192.4" y="162.3">Cis van Mierlo</text>
<text x="208.9" y="165.6">Date:</text>
<text x="208.9" y="162.3">B</text>
<text x="215.9" y="165.6">Monday, June 09, 2025</text>
<text x="230.4" y="162.3">SCH87597 - SPF87597</text>
<text x="241.9" y="165.6">Sheet</text>
<text x="248.5" y="165.6">10</text>
<text x="253.5" y="165.6">of</text>
<text x="258.4" y="165.6">11</text>
<text x="263.4" y="162.3">D1</text>
</g>
<g font-size="1.5" fill="#f00">
<text x="205.6" y="42.5">LED_CAN1</text>
<text x="51.7" y="87">CAN1_RX</text>
<text x="51.7" y="85.4">CAN1_TX</text>
<text x="48.9" y="95.3">CAN1_STB_N</text>
<text x="51.7" y="90.3">CAN1_EN</text>
<text x="116.5" y="96.9">CAN1_ERR_N</text>
</g>
<g font-size="1.5" fill="#00c">
<text x="95.7" y="83.5" transform="rotate(-90 95.7 83.5)">VIO</text>
<text x="102.3" y="83.9" transform="rotate(-90 102.3 83.9)">BAT</text>
<text x="90.9" y="85.7">TXD</text>
<text x="90.9" y="87.3">RXD</text>
<text x="99" y="84.1" transform="rotate(-90 99 84.1)">VCC</text>
<text x="101.4" y="87.3">CANH</text>
<text x="90.9" y="90.6">EN</text>
<text x="90.9" y="95.6">STB</text>
<text x="101.6" y="93.9">CANL</text>
<text x="103.5" y="90.6">NC</text>
<text x="90.9" y="98.9">WAKE</text>
<text x="102.5" y="97.2">ERR</text>
<text x="90.9" y="102.2">INH</text>
<text x="97.4" y="105.6" transform="rotate(-90 97.4 105.6)">GND</text>
<text x="99" y="105.6" transform="rotate(-90 99 105.6)">EPAD</text>
</g>
<g font-size="1.5" fill="#f0f">
<text x="222.1" y="88">SILK = CAN1A</text>
<text x="222.1" y="104.5">SILK = CAN1B</text>
</g>
<g font-size="1.2">
<text x="45.5" y="8.7">5</text>
<text x="95" y="8.7">4</text>
<text x="144.5" y="8.7">3</text>
<text x="194.1" y="8.7">2</text>
<text x="243.6" y="8.7">1</text>
<text x="19.5" y="29.7">D</text>
<text x="268.8" y="29.7">D</text>
<text x="19.5" y="68.9">C</text>
<text x="268.8" y="68.9">C</text>
<text x="19.5" y="108.1">B</text>
<text x="268.8" y="108.1">B</text>
<text x="19.5" y="147.3">A</text>
<text x="268.8" y="147.3">A</text>
<text x="45.5" y="167.2">5</text>
<text x="95" y="167.2">4</text>
<text x="144.5" y="167.2">3</text>
<text x="194.1" y="167.2">2</text>
<text x="243.6" y="167.2">1</text>
</g>
<g font-size="1.1">
<text x="131.3" y="44.3">BLM18KG121TZ1</text>
<text x="141.2" y="50.9">BLM18KG121TZ1</text>
<text x="63.6" y="79.5">TPAD</text>
<text x="68.6" y="79.5">TPAD</text>
<text x="62" y="102.6">TPAD</text>
</g>
</svg>
